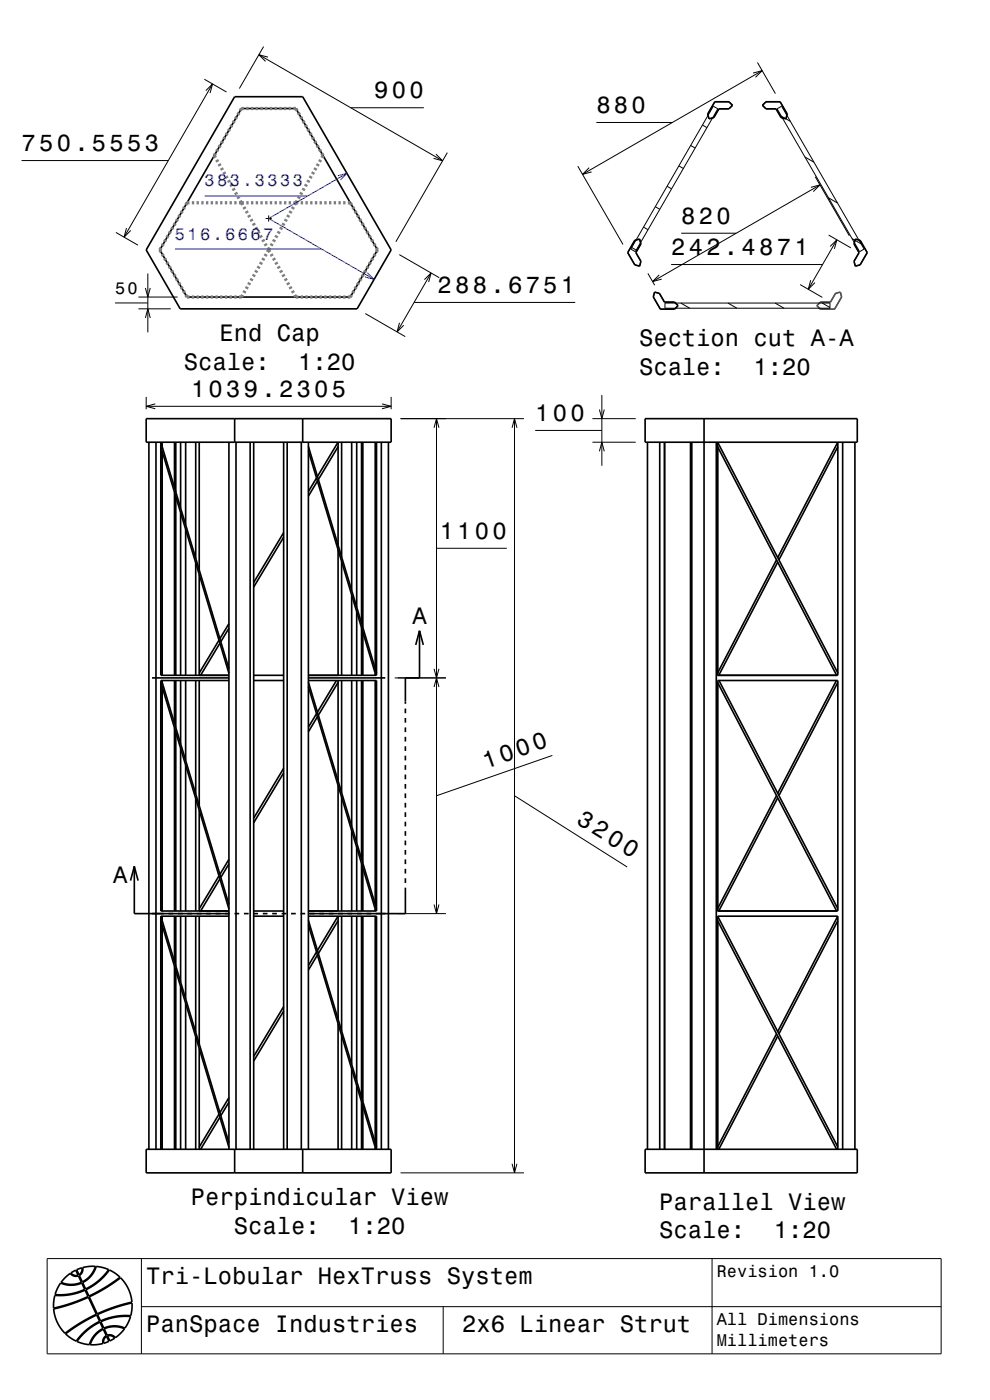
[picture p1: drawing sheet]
<svg xmlns="http://www.w3.org/2000/svg" width="210mm" height="297mm" viewBox="0 0 210 297" stroke-linecap="round" stroke-linejoin="round" font-family="sans-serif">
<g fill="none" stroke="#000" stroke-width=".21">
<path d="M43.3 16.8l4.7 2.7M43.7 19.2l1.4-1.4-.5 1.9M45.1 17.8l-18.8 32.5M54.9 11.6l39 22.5M55.9 9.9l-5.1 8.9M56.9 12.1l-2-.5 1.4 1.4M159.7 15.5l2-.5-1.4 1.4M160.7 13.3l3.8 6.6M161.7 15l-38.1 22M4.6 34.1h31.1M74.4 22.9h15.5M92.5 32.7l1.4 1.4-1.9-.5"/>
<path d="M94.9 32.4l-10.9 18.9M122.6 35.3l9.6 16.6M125 35.6l-1.4 1.4 1.9-.5M126.5 26h16.1M141.5 39.5l1 .6M144 35.2l1 .5M146.5 30.9l1 .5M149 26.5l1 .6M151.3 22.5l1 .6-17.5 30.3-1-.6zM151.6 21.6h3l.8 .7-.8 .8h-2.1l-1.1 1.8-1 .3-.3-1zM162.5 21.6h3l1.5 2.6-.3 1-1-.3-1.1-1.8h-2.1l-.8-.8zM164.8 23.1l1-.6 17.5 30.3-1 .6z"/>
<path d="M165.7 24.6l2 1.1M170.7 33.3l2 1.1M172 39.7l1.9-.5-1.4 1.4M172.9 37.5l7.3 12.5M173.9 39.2l-35.5 20.5M24.6 49.3l4.7 2.7M26.8 48.4l-.5 1.9 1.4-1.4M31.4 58v12.5M56.3 46.4h1.3M57 45.7v1.3M84.7 54l8.5 4.9M90 59.3l1.4-1.4-.5 1.9"/>
<path d="M91.4 57.9l-7.2 12.5M134 52.5l1 .6M134.7 51l1-.3 .2 1-1 1.9 1 1.8-.2 1.1-1-.3-1.5-2.6zM136.5 48.2l1 .5M137.4 58l1.5 2.5M139 43.9l1 .5M139.8 58.3l-1.4 1.4 2-.5M142.4 56.1h32.1M144.5 49.5h11.7M172 59.4l-.5 2 1.4-1.4M175.7 42l2 1.1M175.8 49.9l4.7 2.7"/>
<path d="M176.1 52.3l1.4-1.4-.5 1.9M177.5 50.9l-6 10.5M180.7 50.6l2 1.1M181.4 50.7l1.1 .3 1.5 2.6-1.5 2.6-1.1 .3-.2-1.1 1-1.8-1-1.9zM24.4 64.3h7M29.4 65.5h6.8M29.4 63h8.3M30.8 67.5l.6-2 .5 2M30.8 61.1l.6 1.9 .5-1.9M77.5 66.5l8.5 4.9M84.7 68.5l-.5 1.9 1.4-1.4M87.8 64.2h34.2"/>
<path d="M138.9 62l1 .2 1 1.9h2.2l.7 .7-.7 .8h-3l-1.5-2.6zM141.1 64.3h35v1.1h-35zM144.4 64.3l1.9 1.1M154.4 64.3l1.9 1.1M164.4 64.3l1.9 1.1M169.7 60.4l4.7 2.7M174 64.1h2.2l1-1.9 1.1-.2 .2 1-1.5 2.6h-3l-.7-.8zM174.4 64.3l1.7 .9M31 84.2v2.6M31 86.2h52M32.9 85.7l-1.9 .5 1.9 .5M81 85.7l2 .5-2 .5"/>
<path d="M83 84.2v2.6M85 88.8h26.1M92.1 90.7l.5-1.9 .5 1.9M92.6 88.8v105M108.6 90.7l.5-1.9 .6 1.9M109.1 88.8v160M113.5 91.3h14.2M125.7 88.8h9.1M125.7 93.8h9.1M127.1 95.7l.6-1.9 .5 1.9M127.1 86.9l.6 1.9 .5-1.9M127.7 83.8v15"/>
<path d="M92.6 116.3h14.9M83.7 143.8h10.9M92.1 141.9l.5 1.9 .5-1.9M92.1 145.7l.5-1.9 .5 1.9M109.1 168.8l23.9 15.1M117.2 160.3l-24.6 8.5M84.4 193.8h10.2M92.1 191.9l.5 1.9 .5-1.9M85 248.8h26.1M108.6 246.9l.5 1.9 .6-1.9M10 267h189.6v20.2h-189.6zM30 277.2h169.6"/>
<path d="M30 267v20.2M94 277.2v10M151 267v20.2"/>
</g>
<g fill="none" stroke="#000" stroke-width=".35">
<path d="M49.8 20.5h14.4l18.8 32.5-7.2 12.5h-37.6l-7.2-12.5zM51.2 23h11.6l17.3 30-5.8 10h-34.6l-5.8-10zM151.6 21.6h3l.8 .7-.8 .8h-2.1l-1.1 1.8-1 .3-.3-1zM162.5 21.6h3l1.5 2.6-.3 1-1-.3-1.1-1.8h-2.1l-.8-.8zM134.7 51l1-.3 .2 1-1 1.9 1 1.8-.2 1.1-1-.3-1.5-2.6zM181.4 50.7l1.1 .3 1.5 2.6-1.5 2.6-1.1 .3-.2-1.1 1-1.8-1-1.9zM138.9 62l1 .2 1 1.9h2.2l.7 .7-.7 .8h-3l-1.5-2.6zM31 88.8h52v5h-52zM31.6 93.8v150M33.1 93.8v150M34.1 93.8v49.5h14.5M34.1 94l14.5 47.9"/>
<path d="M34.1 94.8l14.5 48M34.4 93.8v.9M34.4 95.7v47.6M37 93.8v9.7M37.3 93.8v10.6M38.3 93.8v14M39.4 93.8v17.5M41.5 93.8v24.6M42.3 93.8v27.1M48.6 93.8v150M49.8 88.8v5M50.1 93.8v150"/>
<path d="M53.1 93.8v150M53.8 93.8v150M60.2 93.8v150M60.9 93.8v150M63.9 93.8v150M64.2 88.8v5M65.4 93.8v150M65.4 94.7l14.5 48.1M65.4 95.7l14.3 47.6M71.7 93.8v21.9M71.7 94l-4.4 7.1M71.7 94.8l-4.2 6.9"/>
<path d="M72.5 93.8v24.3M74.6 93.8v31.5M75.7 93.8v35M76.7 93.8v38.4M77 93.8v39.3M79.6 93.8v48.1M79.9 93.8v49.5h-14.5M80.9 93.8v150M82.4 93.8v150M136.8 88.8h45v5h-45zM137.3 93.8v150M139.9 93.8v150"/>
<path d="M141 93.8v150M146.5 93.8v150M146.7 93.8v150M149.3 88.8v160M151.9 93.8v150M152.2 93.8v49.5h25.5v-49.5M152.2 94l25.5 48.8M152.2 94.8l25.3 48.5M177.7 94l-12.7 24.3M177.7 94.8l-12.5 24M178.7 93.8v150M181.3 93.8v150"/>
<path d="M37 104.4v38.9M37.3 105.3v38M38.3 108.7v34.6M39.4 112.3v31M41.5 119.4v23.9M60.2 113l-6.4 10.6M60.2 114l-6.4 10.5M67.1 101.4l-1.7 2.9M67.3 102.1l-1.9 3.1M71.7 116.6v26.7M72.5 119.1v24.2M164.7 118.8l-12.5 24"/>
<path d="M165 119.3l-12.5 24M42.3 121.9v21.4M46.5 135.8l-4.2 7M46.6 136.5l-4 6.8M48.6 132.3l-2 3.2M48.6 133.3l-1.8 2.8M74.6 126.2v17.1M75.7 129.8v13.5M76.7 133.2v10.1M77 134.1v9.2M88.2 136.8l.8-3 .8 3M89 133.8v10h-3v5.5"/>
<path d="M32.2 143.8h16.4M34.1 144.8l14.5 48M34.3 144.4l14.3 47.5M34.4 144.4v.3M34.4 145.7v47.6M37 144.4v9.1M37 154.4v38.9M37.3 144.4v10M37.3 155.3v38M38.3 144.4v13.4M38.3 158.7v34.6M39.4 144.4v16.9"/>
<path d="M41.5 144.4v24M42.3 144.4v26.5M48.6 144.4h-14.5v48.9h14.5M53.8 143.3h6.4M53.8 144.4h6.4M65.4 144.4h14.5v48.9h-14.5M65.4 143.8h16.3M65.4 145.7l14.3 47.6M65.4 144.7l14.5 48.1M67.1 151.4l-1.7 2.9M67.3 152.1l-1.9 3.1M71.4 144.4l-4.1 6.7"/>
<path d="M71.7 144.4v21.3M71.7 144.8l-4.2 6.9M72.5 144.4v23.8M74.6 144.4v30.8M75.7 144.4v34.4M76.7 144.4v37.8M77 144.4v38.7M79.6 142.8v.5M79.6 144.4v47.5M86 150.3v1M86 152.3v1M86 154.3v1"/>
<path d="M86 156.3v1M86 158.3v1M152.2 144.4h25.5v48.9h-25.5zM152.2 144.8l25.3 48.5M152.5 144.4l25.2 48.4M177.4 144.4l-12.4 23.9M177.7 144.8l-12.5 24M39.4 162.3v31M41.5 169.4v23.9M42.3 171.9v21.4M60.2 164l-6.4 10.5M60.2 163l-6.4 10.6"/>
<path d="M71.7 166.6v26.7M72.5 169.1v24.2M74.6 176.2v17.1M75.7 179.8v13.5M86 160.3v1M86 162.3v1M86 164.3v1M86 166.3v1M86 168.3v1M86 170.3v1M86 172.3v1M86 174.3v1"/>
<path d="M86 176.3v1M86 178.3v1M164.7 168.8l-12.5 24M165 169.3l-12.5 24M27.7 186.8l.8-3 .8 3M28.5 183.8v10h20.2M34.1 195.3l14.5 48.1M34.1 194.5l14.5 47.9M34.4 194.4v.9M34.4 196.2v47.6M37 194.4v9.6M37.3 194.4v10.5"/>
<path d="M38.3 194.4v13.9M39.4 194.4v17.5M41.5 194.4v24.6M42.3 194.4v27.1M46.5 185.8l-4.2 7M46.6 186.5l-4 6.8M48.6 194.4h-14.5v49.4M48.6 183.3l-1.8 2.8M48.6 182.3l-2 3.2M49.7 193.8h1M51.7 193.8h1M53.7 193.8h1"/>
<path d="M53.8 193.3h6.4M53.8 194.4h6.4M55.7 193.8h1M57.7 193.8h1M59.7 193.8h1M61.7 193.8h1M63.7 193.8h1M65.4 194.4h14.5v49.4M65.4 196.2l14.3 47.6M65.4 195.3l14.5 48M71.7 194.4v21.8M71.7 195.3l-4.2 7"/>
<path d="M71.7 194.5l-4.4 7.1M72.5 194.4v24.3M74.6 194.4v31.4M75.7 194.4v34.9M76.7 183.2v10.1M76.7 194.4v38.4M77 184.1v9.2M77 194.4v39.3M79.6 192.8v.5M79.6 194.4v48M86 188.3v5.5h-20.6M86 180.3v1"/>
<path d="M86 182.3v1M86 184.3v1M86 186.3v1M152.2 195.3l25.3 48.5M152.2 194.5l25.5 48.8M177.7 195.3l-12.5 24M177.7 194.5l-12.7 24.3M37 205v38.8M37.3 205.9v37.9M38.3 209.3v34.5M39.4 212.8v31M41.5 219.9v23.9"/>
<path d="M60.2 214.5l-6.4 10.6M60.2 213.6l-6.4 10.5M67.1 202l-1.7 2.8M67.3 202.6l-1.9 3.2M71.7 217.2v26.6M72.5 219.7v24.1M164.7 219.3l-12.5 24M165 219.8l-12.5 24M42.3 222.4v21.4M46.5 236.4l-4.2 6.9M46.6 237l-4 6.8M48.6 233.8l-1.8 2.9"/>
<path d="M48.6 232.9l-2 3.1M74.6 226.8v17M75.7 230.3v13.5M76.7 233.7v10.1M77 234.6v9.2M31 243.8h52v5h-52zM49.8 243.8v5M64.2 243.8v5M79.6 243.4v.4M136.8 243.8h45v5h-45zM152.2 243.8v-49.4h25.5v49.4M11.4 277.7l3.6-1 3.8-1.5 1.6 3.6-3.5 1.9-3.1 2.1a8 8 0 0 1-2.4-5.1z"/>
<path d="M11.6 274.8h1.5l2-.2 2.9-.9 .7 1.4-3.5 1.3-3.8 1.1v-1.2zM12.9 272.2a5.5 5.5 0 0 0 4.4 0l.7 1.3-.2 .1-3.1 .9-3 .1 .5-1.3zM13.8 271.1l1.1-1a1.46 1.46 0 0 0 1.7 .6l.7 1.3a5.3 5.3 0 0 1-4.3 0zM15 270l1.1-.5 .5 1h-1zM16.3 269.4l1.1-.4-.1 .9-.5 .5zM17.5 268.9l1.2-.2 1.5-.1a5.4 5.4 0 0 1-2.7 3.3l-.7-1.3a1.47 1.47 0 0 0 .7-1.7zM18.2 273.6l2.8-1.7 1.2-1.3 1-1.2 1.1 .6 1.2 1-3.3 2.2-3.3 1.8zM18.9 275.1l3.6-1.9 3-2.1a8 8 0 0 1 2.5 5.1l-3.9 1.1-3.5 1.4zM20.4 268.7l1.5 .2 1.2 .4-2.2 2.4-2.5 1.6-.2 .2-.7-1.4a5.5 5.5 0 0 0 2.9-3.4zM20.7 278.9l3.7-1.5 3.6-1v1.2l-.3 1.5-3.2 .2-1.5 .3-1.7 .6zM13.9 283l3.3-2.3 3.3-1.7 .6 1.3-2.7 1.8-1.3 1.2-.9 1.2-1.1-.6zM17.7 282.9a12.5 12.5 0 0 1 3.5-2.4l.6 1.3a5.5 5.5 0 0 0-2.8 3.5l-1.3-.2-1.4-.5z"/>
<path d="M20.5 283l1.4-1 .6 1.3a1.48 1.48 0 0 0-.7 1.7l-1.4 .3h-1.3l.6-1.3zM21.4 280.4l1.1-.5a12.6 12.6 0 0 1 5.2-.6l-.6 1.4-.6 1a5.6 5.6 0 0 0-4.5 0zM22.1 281.9a5.4 5.4 0 0 1 4.3 0l-1 1.1-.9 .8a1.47 1.47 0 0 0-1.8-.5zM22.4 283.6l.2-.1 .5 1.1-1.1 .4v-.7zM22.8 283.4h.9l.6 .5-1 .6z"/>
</g>
<path d="M174 64.1h2.2l1-1.9 1.1-.2 .2 1-1.5 2.6h-3l-.7-.8z" fill="none" stroke="#436655" stroke-width=".35"/>
<g fill="none" stroke="#808080" stroke-width=".7" stroke-linecap="butt">
<path d="M45.7 32.6l-.3 .4 .3 .5M46 33.9l.2 .4M46.2 31.7l-.2 .4M46.5 34.8l.2 .4M46.7 30.8l-.2 .5M47 35.6l.2 .5M47.2 30l-.2 .4M47.5 36.5l.2 .4M47.7 29.1l-.2 .4M48 37.4l.2 .4M48.2 28.2l-.2 .5M48.5 38.2l.2 .5"/>
<path d="M48.7 27.4l-.2 .4M49 39.1l.2 .4M49.2 26.5l-.2 .4M49.5 40l.2 .4M49.7 25.6l-.2 .5M50.2 24.8l-.2 .4M50.7 23.9l-.2 .4M51.7 23h-.5l-.2 .5M52.2 23h.5M53.2 23h.5M54.2 23h.5M55.2 23h.5"/>
<path d="M56.2 23h.5M57.2 23h.5M58.2 23h.5M59.2 23h.5M60.2 23h.5M61.2 23h.5M62.2 23h.6l.2 .5M63.3 23.9l.2 .4M63.8 24.8l.2 .4M64.3 25.6l.2 .5M64.5 40l-.2 .4M64.8 26.5l.2 .4"/>
<path d="M65 39.1l-.2 .4M65.3 27.4l.2 .4M65.5 38.2l-.2 .5M65.8 28.2l.2 .5M66 37.4l-.2 .4M66.3 29.1l.2 .4M66.5 36.5l-.2 .4M66.8 30l.2 .4M67 35.6l-.2 .5M67.3 30.8l.2 .5M67.5 34.8l-.2 .4M67.8 31.7l.2 .4"/>
<path d="M68 33.9l-.2 .4M68.3 32.6l.2 .4-.2 .5M34.2 52.6l-.3 .4 .3 .5M34.4 53.9l.3 .4M34.7 51.7l-.3 .4M34.9 54.8l.3 .4M35.2 50.8l-.3 .5M35.4 55.6l.3 .5M35.7 50l-.3 .4M35.9 56.5l.3 .4M36.2 49.1l-.3 .4M36.4 57.4l.3 .4"/>
<path d="M36.7 48.2l-.3 .5M36.9 58.2l.3 .5M37.2 47.4l-.3 .4M37.4 59.1l.3 .4M37.7 46.5l-.3 .4M37.9 60l.3 .4M38.2 45.6l-.3 .5M38.7 44.8l-.3 .4M39.2 43.9l-.3 .4M40.2 43h-.5l-.3 .5M40.7 43h.5M41.7 43h.5"/>
<path d="M42.7 43h.5M43.7 43h.5M44.7 43h.5M45.7 43h.5M46.7 43h.5M47.7 43h.5M48.7 43h.5M49.7 43h.5M50 40.8l.2 .5M50.5 41.7l.2 .4M50.7 43h1M51 42.6l.5 .9"/>
<path d="M51.7 43.9l.3 .4M52.2 44.8l.3 .4M52.2 43h.5M52.7 45.6l.3 .5M53 60l-.3 .4M53.2 46.5l.3 .4M53.2 43h.5M53.5 59.1l-.3 .4M53.7 47.4l.3 .4M54 58.2l-.3 .5M54.2 48.2l.3 .5M54.2 43h.5"/>
<path d="M54.5 57.4l-.3 .4M54.7 49.1l.3 .4M55 56.5l-.3 .4M55.2 50l.3 .4M55.2 43h.5M55.5 55.6l-.3 .5M55.7 50.8l.3 .5M56 54.8l-.3 .4M56.2 51.7l.3 .4M56.2 43h.5M56.5 53.9l-.3 .4M56.7 52.6l.6 .9"/>
<path d="M57.2 43h.5M57.3 52.6l-.6 .9M57.5 53.9l.2 .4M57.7 51.7l-.2 .4M58 54.8l.3 .4M58.2 43h.5M58.3 50.8l-.3 .5M58.5 55.6l.3 .5M58.8 50l-.3 .4M59 56.5l.3 .4M59.2 43h.5M59.3 49.1l-.3 .4"/>
<path d="M59.5 57.4l.2 .4M59.7 48.2l-.2 .5M60 58.2l.3 .5M60.2 43h.5M60.3 47.4l-.3 .4M60.5 59.1l.3 .4M60.8 46.5l-.3 .4M61 60l.3 .4M61.2 43h.5M61.3 45.6l-.3 .5M61.8 44.8l-.3 .4M62.2 43h1.1"/>
<path d="M62.3 43.9l-.3 .4M63 42.6l-.5 .9M63.5 41.7l-.2 .4M63.8 43h.5M64 40.8l-.2 .5M64.8 43h.5M65.8 43h.5M66.8 43h.5M67.8 43h.5M68.8 43h.5M69.8 43h.5M70.8 43h.5"/>
<path d="M71.8 43h.5M72.8 43h.5M73.8 43h.5l.3 .5M74.8 43.9l.3 .4M75.3 44.8l.3 .4M75.8 45.6l.3 .5M76.1 60l-.3 .4M76.3 46.5l.3 .4M76.6 59.1l-.3 .4M76.8 47.4l.3 .4M77.1 58.2l-.3 .5M77.3 48.2l.3 .5"/>
<path d="M77.6 57.4l-.3 .4M77.8 49.1l.3 .4M78.1 56.5l-.3 .4M78.3 50l.3 .4M78.6 55.6l-.3 .5M78.8 50.8l.3 .5M79.1 54.8l-.3 .4M79.3 51.7l.3 .4M79.6 53.9l-.3 .4M79.8 52.6l.3 .4-.3 .5M38.4 60.8l.3 .5M38.9 61.7l.3 .4"/>
<path d="M39.4 62.6l.3 .4h.5M40.7 63h.5M41.7 63h.5M42.7 63h.5M43.7 63h.5M44.7 63h.5M45.7 63h.5M46.7 63h.5M47.7 63h.5M48.7 63h.5M49.7 63h.5M51.5 62.6l-.3 .4h-.5"/>
<path d="M52 61.7l-.3 .4M52.5 60.8l-.3 .5M61.5 60.8l.3 .5M62 61.7l.3 .4M62.5 62.6l.3 .4h.5M63.8 63h.5M64.8 63h.5M65.8 63h.5M66.8 63h.5M67.8 63h.5M68.8 63h.5M69.8 63h.5"/>
<path d="M70.8 63h.5M71.8 63h.5M72.8 63h.5M74.6 62.6l-.3 .4h-.5M75.1 61.7l-.3 .4M75.6 60.8l-.3 .5"/>
</g>
<path d="M0 0h210v297h-210" fill="none" stroke="#fff" stroke-width=".21"/>
<path d="M71.7 37.3l1.9-.5-1.4 1.4M73.6 36.8l-16.6 9.6 22.4 12.9M37.1 52.8h31.1M43.4 41.6h21.9M77.9 57.9l1.5 1.4-2-.5" fill="none" stroke="#00f" stroke-width=".21"/>
<text font-size="5.1" x="122.1" y="174.6" transform="rotate(32 122.1 174.6)">3200</text>
<g font-size="5">
<text x="79.4" y="20.9">900</text>
<text x="126.5" y="24">880</text>
<text x="4.6" y="32.1">750.5553</text>
<text x="144.5" y="47.5">820</text>
<text x="142.4" y="54.1">242.4871</text>
<text x="92.8" y="62.2">288.6751</text>
<text x="46.6" y="72.4">End Cap</text>
<text x="135.6" y="73.4">Section cut A-A</text>
<text x="39" y="78.4">Scale:</text>
<text x="63.3" y="78.4">1:20</text>
<text x="135.6" y="79.5">Scale:</text>
<text x="159.8" y="79.5">1:20</text>
<text x="40.5" y="84.2">1039.2305</text>
<text x="113.5" y="89.3">100</text>
<text x="93.3" y="114.3">1100</text>
<text x="87.5" y="132.3">A</text>
<text x="103" y="163.1" transform="rotate(-19 103 163.1)">1000</text>
<text x="24" y="187.3">A</text>
<text x="40.5" y="255.7">Perpindicular View</text>
<text x="139.8" y="256.7">Parallel View</text>
<text x="49.6" y="261.7">Scale:</text>
<text x="73.9" y="261.7">1:20</text>
<text x="139.8" y="262.7">Scale:</text>
<text x="164.1" y="262.7">1:20</text>
<text x="31" y="272.4">Tri-Lobular HexTruss System</text>
<text x="31" y="282.6">PanSpace Industries</text>
<text x="98.1" y="282.6">2x6 Linear Strut</text>
</g>
<g font-size="3.6" fill="#00f">
<text x="43.4" y="39.6">383.3333</text>
<text x="37.1" y="50.8">516.6667</text>
</g>
<g font-size="3.6">
<text x="24.4" y="62.3">50</text>
<text x="152" y="271">Revision 1.0</text>
<text x="152" y="281.2">All Dimensions</text>
<text x="152" y="285.5">Millimeters</text>
</g>
</svg>
